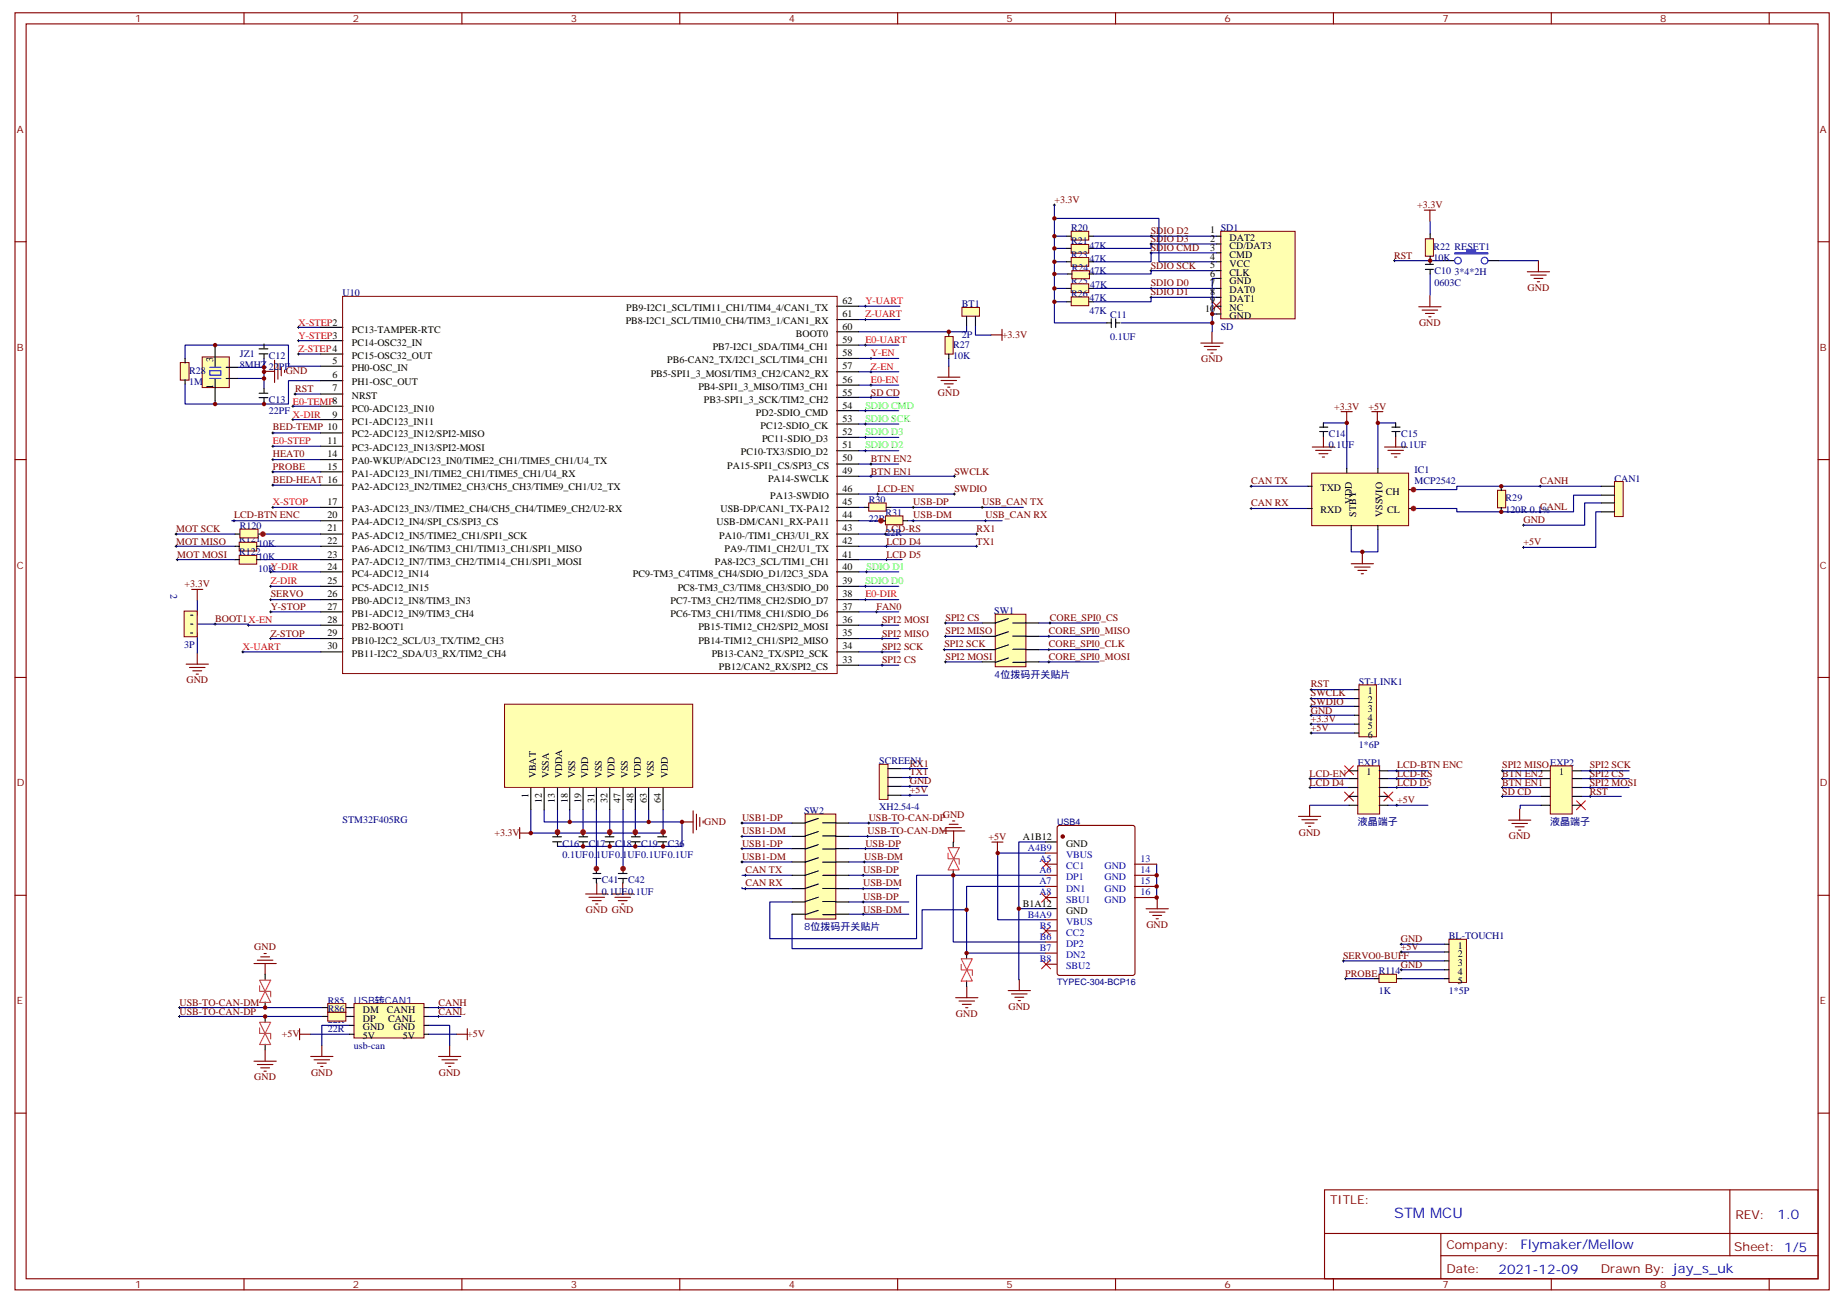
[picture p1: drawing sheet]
<svg xmlns="http://www.w3.org/2000/svg" width="585mm" height="413mm" viewBox="0 0 585 413" stroke-linecap="round" stroke-linejoin="round" font-family="sans-serif">
<g fill="none" stroke="#800000" stroke-width=".35">
<path d="M452 66.7h3.5M453.8 66.7v3.5M450.2 97.4h7.1M451.3 98.4h4.9M452.4 99.5h2.8M453.8 93.8v3.6M484.7 86.3h7M485.8 87.3h4.9M486.8 88.4h2.8M487.9 89.4h.7M488.2 82.7v3.6M83.6 117.9h3.5"/>
<path d="M87.1 114.3v7.1M88.2 115.4v4.9M89.3 116.5v2.8M90.3 117.5v.7M297.6 119.7h7M301.1 116.2v3.5M314.5 106.3h3.5M318 104.5v3.6M381.1 108.9h7M382.1 110h5M383.2 111h2.8M384.3 112.1h.7"/>
<path d="M384.6 105.4v3.5M453.4 100.5h.7M298.6 120.8h5M299.7 121.8h2.8M300.7 122.9h.7M420 138.4v3.5M425.6 130.7h3.5M427.4 130.7v3.5M435.3 130.7h3.6M437.1 130.7v3.5M442.9 138.4v3.5M416.5 141.9h7"/>
<path d="M417.5 142.9h5M418.6 144h2.8M419.6 145.1h.7M439.4 141.9h7M440.4 142.9h5M441.5 144h2.8M442.6 145.1h.7M428.8 178.9h7.1M429.9 180h4.9M432.3 175.4v3.5M60.8 187.1h3.6M62.6 187.1v3.5"/>
<path d="M430.9 181h2.8M432 182.1h.7M59.1 210.8h7M60.1 211.9h5M61.2 212.9h2.8M62.2 214h.7M62.6 207.3v3.5M220 257.4v7M221 258.4v4.9M222.1 259.5v2.8M412.1 259.1h7M415.6 255.6v3.5"/>
<path d="M482.3 256.8v3.5M164.9 264.4h3.5M164.9 262.6v3.6M216.4 260.9h3.6M223.1 260.5v.7M299.1 263.7h7.1M300.2 262.7h4.9M301.2 261.6h2.8M302.3 260.6h.7M302.6 263.7v3.6M314.8 267.3h3.5M316.5 267.3v3.5"/>
<path d="M413.1 260.2h5M414.2 261.2h2.8M415.2 262.3h.7M478.7 260.3h7.1M479.8 261.4h4.9M480.9 262.4h2.8M481.9 263.5h.7M185.9 283.7h7M186.9 284.8h4.9M188 285.9h2.8M189 286.9h.7M189.4 280.2v3.5"/>
<path d="M194.1 283.7h7M195.1 284.8h5M196.2 285.9h2.8M197.3 286.9h.7M197.6 280.2v3.5M363.7 288.4h7.1M364.8 289.5h4.9M365.8 290.6h2.8M366.9 291.6h.7M367.2 284.9v3.5M80.6 305.8h7.1M81.7 304.8h4.9"/>
<path d="M82.7 303.7h2.8M83.8 302.6h.7M84.1 305.8v3.5M303.3 316.7h7M304.3 317.7h5M305.4 318.8h2.8M306.5 319.8h.7M306.8 313.1v3.6M319.9 314.4h7.1M321 315.5h4.9M322.1 316.5h2.8M323.1 317.6h.7"/>
<path d="M323.5 310.9v3.5M80.6 336.8h7.1M81.7 337.9h4.9M82.7 338.9h2.8M83.8 340h.7M84.1 333.3v3.5M95.1 328.3h3.5M95.1 326.5v3.5M98.6 335.3h7.1M99.7 336.4h4.9M100.7 337.4h2.8M101.8 338.5h.7"/>
<path d="M102.1 331.8v3.5M139.2 335.3h7M140.2 336.4h5M141.3 337.4h2.8M142.3 338.5h.8M142.7 331.8v3.5M144.8 328.3h3.5M148.3 326.5v3.5"/>
</g>
<g fill="none" stroke="#000" stroke-width=".32">
<path d="M334.3 65.1h.7M334.6 64.7v.7M364.9 75h.8M364.9 77.4h.8M365.3 74.6v.7M365.3 77.1v.7M365.3 79.9v.7M274.3 97.2h.7M274.6 96.8v.7M364.9 80.3h.8M364.9 85.9h.8M364.9 91.5h.8"/>
<path d="M364.9 94.4h.8M365.3 85.5v.8M365.3 91.2v.7M365.3 94v.7M442.2 82.7h.7M442.6 82.4v.7M94.4 103.9h.7M94.4 108.1h.7M94.4 112.4h.7M94.7 103.5v.7M94.7 107.8v.7M94.7 112v.7"/>
<path d="M274.3 101.4h.7M274.3 109.5h.7M274.6 101.1v.7M274.6 109.2v.7M276 113.8h.8M276 118h.8M276.4 113.4v.7M276.4 117.7v.7M86.3 137.4h.7M86.6 137.1v.7M92.6 128.9h.7M92.6 133.2h.7"/>
<path d="M93 128.6v.7M93 132.8v.7M93.3 125.1h.7M93.7 124.7v.7M274.3 134.6h.7M274.3 130.4h.7M274.3 138.8h.7M274.6 130v.7M274.6 134.2v.7M274.6 138.5v.7M276 122.2h.8M276 126.1h.8"/>
<path d="M276.4 121.9v.7M276.4 125.8v.7M86.3 145.9h.7M86.3 154h.7M86.3 141.6h.7M86.3 149.8h.7M86.6 141.3v.7M86.6 145.5v.7M86.6 149.4v.7M86.6 153.6v.7M274.3 143.1h.7M274.6 142.7v.7"/>
<path d="M276 151.2h.8M276 147.3h.8M276.4 146.9v.7M276.4 150.8v.7M278.2 156.8h.7M278.5 156.5v.7M302.5 151.2h.7M302.5 156.8h.7M302.9 150.8v.7M302.9 156.5v.7M396.7 154.3h.7M397.1 154v.7"/>
<path d="M488.4 154.3h.7M488.8 154v.7M55.6 169.5h.7M55.6 173.4h.7M55.9 169.2v.7M55.9 173v.7M55.9 177.6h.7M56.3 177.3v.7M73.9 165.3h.7M74.3 164.9v.7M86.3 161h.7M86.6 160.7v.7"/>
<path d="M280.6 169.5h.7M281 173.4h.7M281 177.6h.7M281 169.2v.7M281.3 173v.7M281.3 177.3v.7M289.5 161h.7M289.5 165.3h.7M289.8 160.7v.7M289.8 164.9v.7M309.6 169.5h.7M309.6 173.4h.7"/>
<path d="M309.9 169.2v.7M309.9 173v.7M311.3 161h.7M311.7 160.7v.7M312.4 165.3h.7M312.7 164.9v.7M396.7 161.4h.7M397.1 161v.7M483.1 173.7h.7M483.1 166.7h.7M483.5 166.3v.7M483.5 173.4v.7"/>
<path d="M488.4 162.5h.7M488.8 162.1v.7M67.9 198.1h.7M68.3 197.7v.7M78.5 198.4h.7M78.8 198.1v.7M85.5 186.1h.8M85.5 190.3h.8M85.5 181.5h.8M85.5 194.2h.8M85.9 181.2v.7M85.9 185.7v.7"/>
<path d="M85.9 190v.7M85.9 193.9v.7M274.3 186.1h.7M274.3 190.3h.7M274.6 185.7v.7M274.6 190v.7M274.6 181.5h.7M275 181.2v.7M277.8 194.2h.7M278.2 193.9v.7M279.6 198.4h.7M279.9 198.1v.7"/>
<path d="M299.7 197.7h.7M300 197.4v.7M332.8 197.7h.8M333.2 197.4v.7M76.7 206.9h.7M77.1 206.6v.7M85.5 202.7h.8M85.9 202.3v.7M279.6 202.7h.7M279.6 206.9h.7M279.6 211.1h.7M279.9 202.3v.7"/>
<path d="M279.9 206.6v.7M279.9 210.8v.7M299.3 206.2h.7M299.7 210.1h.7M299.7 202h.7M299.7 205.8v.8M300 201.6v.7M300 209.7v.7M332.5 210.1h.7M332.5 206.2h.7M332.5 202h.7M332.8 201.6v.7"/>
<path d="M332.8 205.8v.8M332.8 209.7v.7M415.7 218.9h.8M416.1 218.5v.8M415.7 221.7h.8M415.7 224.2h.8M415.7 227h.8M415.7 229.8h.8M415.7 232.7h.8M416.1 221.4v.7M416.1 223.8v.7M416.1 226.7v.7"/>
<path d="M416.1 229.5v.7M416.1 232.3v.7M288.4 243.9h.7M288.4 246.8h.7M288.4 249.6h.7M288.4 252.4h.7M288.7 243.6v.7M288.7 246.4v.7M288.7 249.2v.7M288.7 252.1v.7M415.4 247.1h.7M415.4 249.9h.7"/>
<path d="M415.7 246.8v.7M415.7 249.6v.7M442.9 244.7h.7M442.9 247.1h.7M442.9 249.9h.7M442.9 255.6h.7M443.3 244.3v.7M443.3 246.8v.7M443.3 249.6v.7M443.3 255.2v.7M476.4 244.7h.7M476.4 247.1h.7"/>
<path d="M476.4 249.9h.7M476.4 252.8h.7M476.8 244.3v.7M476.8 246.8v.7M476.8 249.6v.7M476.8 252.4v.7M504.3 244.7h.7M504.3 247.1h.7M504.3 249.9h.7M504.3 252.8h.7M504.6 244.3v.7M504.6 246.8v.7"/>
<path d="M504.6 249.6v.7M504.6 252.4v.7M235.1 273.6h.7M235.1 261.2h.7M235.1 269.3h.7M235.1 265.5h.7M235.5 260.9v.7M235.5 265.1v.7M235.5 269v.7M235.5 273.2v.7M236.2 277.8h.7M236.5 277.5v.7"/>
<path d="M273.6 277.8h.7M273.9 277.5v.7M273.9 273.6h.7M274.3 273.2v.7M274.3 269.3h.7M274.6 269v.7M275 265.5h.7M275.3 261.2h.7M275.3 265.1v.7M275.7 260.9v.7M236.2 282h.7M236.5 281.7v.7"/>
<path d="M273.6 282h.7M273.6 286.3h.7M273.6 290.2h.7M273.9 281.7v.7M273.9 285.9v.7M273.9 289.8v.7M444.3 299.7h.7M444.7 299.3v.7M56.6 319.8h.7M57 319.4v.7M138.8 319.8h.7M139.2 319.4v.7"/>
<path d="M426 305h.7M426.3 304.6v.7M426.7 310.6h.7M427 310.3v.7M444.3 302.2h.7M444.3 307.8h.7M444.7 301.8v.7M444.7 307.4v.8M56.6 322.6h.7M57 322.3v.7M138.8 322.6h.7M139.2 322.3v.7"/>
</g>
<g fill="none" stroke="#f00" stroke-width=".35">
<path d="M384.6 95.6l2.8 2.8M387.4 95.6l-2.8 2.8M426.7 243.1l2.8 2.8M426.7 251.4l2.8 2.8M429.5 243.1l-2.8 2.8M429.5 251.4l-2.8 2.8M439.2 251.4l2.8 2.8M442 251.4l-2.8 2.8M500.3 254.2l2.8 2.8M503.1 254.2l-2.8 2.8M330.5 272.9l2.9 2.8M333.4 272.9l-2.9 2.8"/>
<path d="M330.5 283.5l2.9 2.8M330.5 294.1l2.9 2.8M333.4 283.5l-2.9 2.8M333.4 294.1l-2.9 2.8M330.5 304.7l2.9 2.8M333.4 304.7l-2.9 2.8"/>
</g>
<g fill="none" stroke="#000080" stroke-width=".35">
<path d="M334.6 65.1v30.7h3.9M334.6 69.3h33.2v13.8h18.3M334.6 75h3.9M334.6 78.8h3.9M347 75h39.1M386.1 77.4h-20.8v1.4h-18.3M453.8 70.4v3.9M272.5 97.2h13.1M334.6 95.8v6.7h16.6M334.6 83.1h3.9M334.6 91.5h3.9M334.6 87h4.2"/>
<path d="M347 91.5h39.1M386.1 88.4h-1.4v11.3M386.1 99.7h-1.4v5.6M386.1 80.3h-20.8v2.8h-18.3M386.1 94.4h-20.8v1.4h-18.3M386.1 85.9h-20.8v1.1h-18.3M442.6 82.7h15.5M453.8 87v6.7M475.7 82.7h12.4M58.7 113.8v-4.3h32.8v6.7h10.3M83.8 116.6v3.5M83.8 113.8v2.8h-8.5"/>
<path d="M94.7 103.9h7.1M94.7 108.1h7.1M94.7 112.4h7.1M272.5 101.4h13.1M272.5 109.5h12.7M272.5 113.8h12.7M272.5 118h12.7M301.1 113.8v2.4M306.7 103.2v2.1h-34.2M309.6 103.2v3.2h4.9M355.8 102.5h28.9M58.7 121.9v6.3h9.6"/>
<path d="M68.3 127.2v1M68.3 128.2h15.5M75.3 120.1h8.5v3.2M86.6 137.4h15.2M93 128.9h8.8M93 133.2h8.8M93.7 125.1h8.1M101.8 120.8h-10.3v7.4h-7.7v-.7M272.5 138.8h12.7M272.5 134.6h12.7M272.5 130.4h12.7M272.5 122.2h12.7"/>
<path d="M272.5 126.1h12.7M420 134.2h7.4v14.5M442.9 134.2h-5.6v14.5M86.6 141.6h15.2M86.6 145.9h15.2M86.6 149.8h15.2M86.6 154h15.2M272.5 143.1h12.7M272.5 147.3h12.7M272.5 151.2h30.4M272.5 156.8h30.4M397.1 154.3h17.9"/>
<path d="M508.2 157.2h-8.8v5.3h-37.1v-1.1h-14.1M508.2 159.6h-5.3v7.1h-19.4M508.2 154.3h-45.9v1.1h-14.1M55.9 169.5h18.7M55.9 173.4h18.7M56.3 177.6h18.3M73.6 165.3h28.2M82.7 177.6h19.1M82.7 173.4h19.1M83.1 169.5h18.7M86.6 161h15.2M272.5 161h1.8"/>
<path d="M272.5 165.3h7.4M272.5 169.5h37.4M272.5 177.6h13.8M272.5 173.4h37.4M282.8 161h41.9M288 165.3h30M397.1 161.4h17.9M428.8 168.1v7.1h8.5v-7.1M432.3 175.2v.3M508.2 162.5h-1.8v11.2h-22.9M61.2 198.1h17.6v.3h23M62.6 190.7v4.6h-1.4"/>
<path d="M85.9 181.5h15.9M85.9 186.1h15.9M85.9 190.3h15.9M85.9 194.2h15.9M272.5 181.5h12.7M272.5 186.1h12.7M272.5 190.3h12.7M272.5 194.2h12.7M272.5 198.4h12.7M300 197.7h11.7M329.7 197.7h19M61.2 200.9h1.4v6.4"/>
<path d="M77.1 206.9h24.7M85.9 202.7h15.9M272.5 202.7h12.7M272.5 206.9h13.1M272.5 211.1h12.7M299.7 206.2h12M300 202h11.7M300 210.1h11.7M329.7 202h19M329.7 206.2h19M329.7 210.1h19M416.1 218.9h13.8"/>
<path d="M416.1 221.7h13.8M416.1 224.2h13.8M416.1 227h13.8M416.1 229.8h13.8M416.1 232.7h13.8M168.5 257v7.4h8.4M172.7 257v3.9h8.1M176.9 257v7.4h8.1v-7.4M180.8 257v3.9h25v-3.9M189.3 257v19M193.5 257v7.4h-8.5M197.7 257v19"/>
<path d="M201.6 257v7.4h-8.1M210.4 257v7.4h-8.8M285.9 243.9h8.5M285.9 246.8h8.5M285.9 249.6h8.5M285.9 252.4h8.5M415.7 249.9h12.4M415.7 247.1h12.4M415.7 255.6h12.4M440.4 249.9h12.7M440.4 247.1h12.7M440.4 244.7h12.7"/>
<path d="M440.4 255.6h12.7M476.8 249.9h12.3M476.8 247.1h12.3M476.8 252.8h12.3M476.8 244.7h12.3M489.1 255.6h-6.7v1M501.8 249.9h15.2M501.8 247.1h15.2M501.8 252.8h12.7M501.8 244.7h15.2M205.8 260.9h10.6v7.7h-39.5M235.5 265.5h15.9"/>
<path d="M235.5 261.2h15.9M235.5 273.6h15.9M235.5 269.3h15.9M235.5 277.8h15.9M269.3 265.5h15.9M269.3 261.2h15.9M269.3 273.6h15.9M269.3 269.3h15.9M269.3 277.8h15.9M302.5 277.8h-11.6v20.1h-46.6v-11.6h7.1M331.8 270.8h-15.2v21.1h15.2M331.8 267.2h-8.5v21.2h8.5"/>
<path d="M331.8 277.8h-29.3v21.2h29.3M367.1 274.3v10.6M235.5 281.7v.3h15.9M269.3 286.3h19.1M269.3 290.2h19.1M269.3 282h15.9M306.7 288.7h-14.1v12.4h-41.2v-10.9M323.3 288.4v22.6M331.8 281.3h-25.1v21.2h25.1M444.7 299.7h13.7M57 319.8h45.5M136 319.8h10.2"/>
<path d="M427 310.6h9.2M444.7 302.2h13.7M444.7 307.8h13.7M444.7 310.6h13.7M458.4 305h-32.1v.3M57 322.6h45.5M98.6 328.3h12.3M110.9 325.4h-8.8v6.4M136 325.4h6.7v6.4M136 328.3h8.8M136 322.6h10.2"/>
</g>
<g fill="none" stroke="#000" stroke-width=".35">
<path d="M265.5 97.2h7M101.8 103.9h7M101.8 108.1h7M101.8 112.4h7M101.8 116.2h7M265.5 118h7M265.5 113.8h7M265.5 109.5h7M265.5 101.4h7M265.5 105.3h7M101.8 120.8h7M101.8 125.1h7"/>
<path d="M101.8 128.9h7M101.8 133.2h7M101.8 137.4h7M265.5 126.1h7M265.5 122.2h7M265.5 138.8h7M265.5 134.6h7M265.5 130.4h7M101.8 145.9h7M101.8 149.8h7M101.8 154h7M101.8 141.6h7"/>
<path d="M265.5 156.8h7M265.5 151.2h7M265.5 147.3h7M265.5 143.1h7M101.8 161h7M101.8 165.3h7M101.8 169.5h7M101.8 173.4h7M101.8 177.6h7M265.5 161h7M265.5 165.3h7M265.5 169.5h7"/>
<path d="M265.5 173.4h7M265.5 177.6h7M101.8 190.3h7M101.8 194.2h7M101.8 198.4h7M101.8 181.5h7M101.8 186.1h7M265.5 190.3h7M265.5 194.2h7M265.5 198.4h7M265.5 181.5h7M265.5 186.1h7"/>
<path d="M101.8 202.7h7M101.8 206.9h7M265.5 202.7h7M265.5 206.9h7M265.5 211.1h7"/>
</g>
<path d="M160.1 223.5h59.7v26.4h-59.7z" fill="#ffffb0" stroke="#800000" stroke-width=".32"/>
<path d="M168.5 250.1v6.9M172.7 250.1v6.9M176.9 250.1v6.9M180.8 250.1v6.9M185 250.1v6.9M189.3 250.1v6.9M193.5 250.1v6.9M197.7 250.1v6.9M201.6 250.1v6.9M205.8 250.1v6.9M210.4 250.1v6.9" fill="none" stroke="#000" stroke-width=".35"/>
<path d="M108.7 94.1h157v119.7h-157z" fill="none" stroke="#800000" stroke-width=".32"/>
<path d="M387.4 73.4h23.6v27.8h-23.6z" fill="#ffffb0" stroke="#800000" stroke-width=".32"/>
<path d="M386.1 75h1.4M386.1 77.4h1.4M386.1 80.3h1.4M386.1 83.1h1.4M386.1 85.9h1.4M386.1 88.4h1.4M386.1 91.5h1.4M386.1 94.4h1.4M386.1 97.2h1.4M386.1 99.7h1.4" fill="none" stroke="#000" stroke-width=".35"/>
<path d="M339.9 73.4h5.6v2.8h-5.6z" fill="#ffffb0" stroke="#800000" stroke-width=".32"/>
<path d="M338.5 75h1.4M345.6 75h1.4" fill="none" stroke="#000" stroke-width=".35"/>
<path d="M339.9 77.6h5.6v2.8h-5.6z" fill="#ffffb0" stroke="#800000" stroke-width=".32"/>
<path d="M338.5 78.8h1.4M345.6 78.8h1.4" fill="none" stroke="#000" stroke-width=".35"/>
<path d="M339.9 81.8h5.6v2.7h-5.6z" fill="#ffffb0" stroke="#800000" stroke-width=".32"/>
<path d="M338.5 83.1h1.4M345.6 83.1h1.4" fill="none" stroke="#000" stroke-width=".35"/>
<path d="M339.9 90.1h5.6v2.8h-5.6z" fill="#ffffb0" stroke="#800000" stroke-width=".32"/>
<path d="M338.5 91.5h1.4M345.6 91.5h1.4" fill="none" stroke="#000" stroke-width=".35"/>
<path d="M339.9 94.3h5.6v2.7h-5.6z" fill="#ffffb0" stroke="#800000" stroke-width=".32"/>
<path d="M338.5 95.8h1.4M345.6 95.8h1.4M351.2 102.5h1.4M352.7 101.2v2.8M354 102.5h1.4M354.1 101.2v2.8" fill="none" stroke="#000" stroke-width=".35"/>
<path d="M340.2 85.9h5.5v2.6h-5.5z" fill="#ffffb0" stroke="#800000" stroke-width=".32"/>
<path d="M338.8 87h1.4M345.6 87h1.4M458.1 82.7h3.5M472.2 82.7h3.5" fill="none" stroke="#000" stroke-width=".35"/>
<path d="M461.6 80.3h3.9v-1.1h2.8v1.1h3.9v.3h-10.6z" fill="#00f" stroke="#00f" stroke-width=".32"/>
<g fill="none" stroke="#00f" stroke-width=".35">
<circle cx="462.7" cy="82.7" r="1.06"/>
<circle cx="471.1" cy="82.7" r="1.06"/>
</g>
<path d="M452.3 75.8h2.6v5.5h-2.6z" fill="#ffffb0" stroke="#800000" stroke-width=".32"/>
<path d="M453.8 74.3v1.3M452.3 85.5h2.6M452.3 83.9h2.6M453.8 81.3v2.5M453.8 85.6v1.4" fill="none" stroke="#000" stroke-width=".35"/>
<path d="M64.2 113.3h8.6v9.7h-8.6z" fill="#ffffb0" stroke="#800000" stroke-width=".32"/>
<path d="M68.3 109.5v7.1M71.8 116.6h3.5M68.3 120.1v7.1M71.8 120.1h3.5" fill="none" stroke="#000" stroke-width=".35"/>
<path d="M66.6 117.7h3.5v1.4h-3.5zM66.6 116.6h3.5M66.6 120.1h3.5" fill="none" stroke="#00f" stroke-width=".35"/>
<path d="M57.2 115.1h2.8v5.5h-2.8z" fill="#ffffb0" stroke="#800000" stroke-width=".32"/>
<path d="M58.7 113.8v1.4M58.7 120.5v1.4" fill="none" stroke="#000" stroke-width=".35"/>
<path d="M416.3 150.2h30.7v16.6h-30.7z" fill="#ffffb0" stroke="#800000" stroke-width=".32"/>
<path d="M415 154.3h1.4M427.4 148.7v1.4M437.3 148.7v1.4M447.2 155.4h1.4M415 161.4h1.4M428.8 166.7v1.4M437.3 166.7v1.4M447.2 161.4h1.4" fill="none" stroke="#000" stroke-width=".35"/>
<path d="M475.2 155.6h2.6v5.6h-2.6z" fill="#ffffb0" stroke="#800000" stroke-width=".32"/>
<path d="M476.4 154.3v1.4M476.4 161.1v1.4" fill="none" stroke="#000" stroke-width=".35"/>
<path d="M512.3 152.8h2.8v11.2h-2.8z" fill="#ffffb0" stroke="#800000" stroke-width=".32"/>
<path d="M508.2 154.3h4.1M508.2 157.2h4.1M508.2 159.6h4.1M508.2 162.5h4.1" fill="none" stroke="#000" stroke-width=".35"/>
<path d="M492 243.1h6.9v15.3h-6.9z" fill="#ffffb0" stroke="#800000" stroke-width=".32"/>
<path d="M489.1 244.7h2.8M489.1 247.1h2.8M489.1 249.9h2.8M489.1 252.8h2.8M489.1 255.6h2.8M499 244.7h2.8M499 247.1h2.8M499 249.9h2.8M499 252.8h2.8M499 255.6h2.8" fill="none" stroke="#000" stroke-width=".35"/>
<path d="M430.9 243.1h6.9v15.3h-6.9z" fill="#ffffb0" stroke="#800000" stroke-width=".32"/>
<path d="M428.1 244.7h2.8M428.1 247.1h2.8M428.1 249.9h2.8M428.1 252.8h2.8M428.1 255.6h2.8M437.7 244.7h2.7M437.7 247.1h2.7M437.7 249.9h2.7M437.7 252.8h2.7M437.7 255.6h2.7" fill="none" stroke="#000" stroke-width=".35"/>
<path d="M431.2 217.4h5.6v16.4h-5.6z" fill="#ffffb0" stroke="#800000" stroke-width=".32"/>
<path d="M429.9 218.9h1.3M429.9 221.7h1.3M429.9 224.2h1.3M429.9 227h1.3M429.9 229.8h1.3M429.9 232.7h1.3" fill="none" stroke="#000" stroke-width=".35"/>
<path d="M305.3 97.6h5.5v2.8h-5.5z" fill="#ffffb0" stroke="#800000" stroke-width=".32"/>
<path d="M306.7 100.4v2.8M309.6 100.4v2.8" fill="none" stroke="#000" stroke-width=".35"/>
<path d="M299.9 106.8h2.6v5.6h-2.6z" fill="#ffffb0" stroke="#800000" stroke-width=".32"/>
<path d="M301.1 105.3v1.4M301.1 112.4v1.4" fill="none" stroke="#000" stroke-width=".35"/>
<path d="M58.4 194h4.2v8.1h-4.2z" fill="#ffffb0" stroke="#800000" stroke-width=".32"/>
<g fill="none" stroke="#000" stroke-width=".35">
<path d="M82.2 112.3h2.8M82.2 110.7h2.8M83.8 109.2v1.4M83.8 112.4v1.4M82.2 126.2h2.8M82.2 124.8h2.8M83.8 123.3v1.4M83.8 126.1v1.4M418.8 137h2.6M418.8 135.6h2.6M420 134.2v1.4M420 137.1v1.4"/>
<path d="M441.7 137h2.6M441.7 135.6h2.6M442.9 134.2v1.4M442.9 137.1v1.4M60.5 198.1h.7M60.5 195.3h.7M60.5 200.9h.7M175.4 267.2h2.8M175.4 265.6h2.8M176.9 264.1v1.3M176.9 267.3v1.3M183.7 267.2h2.8"/>
<path d="M183.7 265.6h2.8M185 264.1v1.3M185 267.3v1.3M192.1 267.2h2.7M192.1 265.6h2.7M193.5 264.1v1.3M193.5 267.3v1.3M200.4 267.2h2.8M200.4 265.6h2.8M201.6 264.1v1.3M201.6 267.3v1.3"/>
</g>
<path d="M279 242.6h2.8v11.1h-2.8z" fill="#ffffb0" stroke="#800000" stroke-width=".32"/>
<path d="M281.8 252.4h4.1M281.8 249.6h4.1M281.8 246.8h4.1M281.8 243.9h4.1M331.8 267.2h3.5M331.8 288.4h3.5" fill="none" stroke="#000" stroke-width=".35"/>
<g fill="none" stroke="#870000" stroke-width=".35">
<path d="M331.8 277.8h3.5M331.8 274.3h3.5M331.8 270.8h3.5M335.7 262.2l.5-.2h23.3l.6 .4 .1 46.5-.5 .6-23.5 .1-.7-.5v-46.4zM360 277.8h7.1M360 274.3h7.1M331.8 284.9h3.5M331.8 281.3h3.5M331.8 299h3.5M331.8 295.5h3.5M331.8 291.9h3.5M360 284.9h7.1"/>
<path d="M360 281.3h7.1M331.8 306h3.5M331.8 302.5h3.5"/>
</g>
<circle cx="337.2" cy="265.5" r=".53" fill="#870000" stroke="#870000" stroke-width=".35"/>
<path d="M315.8 195h9.8v16.6h-9.8z" fill="#ffffb0" stroke="#800000" stroke-width=".32"/>
<g fill="none" stroke="#000" stroke-width=".35">
<path d="M320 196.3l-4.2 1.4h-4.1M321.4 197.7h8.3M311.7 210.1h4.1M311.7 206.2h4.1M311.7 202h4.1M320 208.8l-4.2 1.4M320 204.7l-4.2 1.4M320 200.5l-4.2 1.4M321.4 210.2h4.2M321.4 206.1h4.2M321.4 201.9h4.2M325.5 210.1h4.2"/>
<path d="M325.5 206.2h4.2M325.5 202h4.2"/>
</g>
<path d="M459.8 298.1h5.6v13.7h-5.6z" fill="#ffffb0" stroke="#800000" stroke-width=".32"/>
<path d="M458.4 299.7h1.4M458.4 302.2h1.4M458.4 305h1.4M458.4 307.8h1.4M458.4 310.6h1.4" fill="none" stroke="#000" stroke-width=".35"/>
<path d="M437.6 309.2h5.6v2.6h-5.6z" fill="#ffffb0" stroke="#800000" stroke-width=".32"/>
<path d="M436.2 310.6h1.4M443.3 310.6h1.4" fill="none" stroke="#000" stroke-width=".35"/>
<path d="M255.5 258.4h9.7v33.3h-9.7z" fill="#ffffb0" stroke="#800000" stroke-width=".32"/>
<g fill="none" stroke="#000" stroke-width=".35">
<path d="M259.7 259.8l-4.2 1.3M208.7 267.2h2.9M208.7 265.6h2.9M210.4 264.1v1.3M210.4 267.3v1.3M251.4 273.6h4.1M251.4 269.3h4.1M251.4 265.5h4.1M251.4 261.2h4.1M259.7 276.4l-4.2 1.4h-4.1M259.7 272.3l-4.2 1.3M259.7 268.1l-4.2 1.4"/>
<path d="M259.7 263.9l-4.2 1.4M261.1 277.8h8.2M261.1 273.6h4.1M261.1 269.5h4.1M261.1 265.3h4.1M261.1 261.1h4.1M265.2 273.6h4.1M265.2 269.3h4.1M265.2 265.5h4.1M265.2 261.2h4.1M251.4 290.2h4.1M251.4 286.3h4.1"/>
<path d="M251.4 282h4.1M259.7 288.9l-4.2 1.4M259.7 284.8l-4.2 1.3M259.7 280.6l-4.2 1.4M261.1 290.3h4.1M261.1 286.1h4.1M261.1 282h4.1M265.2 290.2h4.1M265.2 286.3h4.1M265.2 282h4.1"/>
</g>
<path d="M75.9 172.1h5.6v2.8h-5.6z" fill="#ffffb0" stroke="#800000" stroke-width=".32"/>
<path d="M74.6 173.4h1.4M81.3 173.4h1.4" fill="none" stroke="#000" stroke-width=".35"/>
<path d="M75.9 176.3h5.6v2.8h-5.6z" fill="#ffffb0" stroke="#800000" stroke-width=".32"/>
<path d="M74.6 177.6h1.4M81.3 177.6h1.4" fill="none" stroke="#000" stroke-width=".35"/>
<path d="M76.1 167.9h5.8v2.8h-5.8z" fill="#ffffb0" stroke="#800000" stroke-width=".32"/>
<path d="M74.6 169.5h1.4M82 169.5h1.4M188.2 278.8h2.5M188.2 277.2h2.5M189.3 275.7v1.4M189.3 278.9v1.4M196.2 278.8h2.8M196.2 277.2h2.8M197.7 275.7v1.4M197.7 278.9v1.4" fill="none" stroke="#000" stroke-width=".35"/>
<path d="M275.7 159.7h5.5v2.5h-5.5z" fill="#ffffb0" stroke="#800000" stroke-width=".32"/>
<path d="M274.3 161h1.4M281.4 161h1.4" fill="none" stroke="#000" stroke-width=".35"/>
<path d="M281 163.8h5.5v2.7h-5.5z" fill="#ffffb0" stroke="#800000" stroke-width=".32"/>
<path d="M279.6 165.3h1.4M286.7 165.3h1.3" fill="none" stroke="#000" stroke-width=".35"/>
<path d="M112.3 318.5h22.3v10.9h-22.3z" fill="#ffffb0" stroke="#800000" stroke-width=".32"/>
<path d="M110.9 319.8h1.4M134.6 319.8h1.4M110.9 322.6h1.4M110.9 325.4h1.4M110.9 328.3h1.4M134.6 322.6h1.4M134.6 325.4h1.4M134.6 328.3h1.4" fill="none" stroke="#000" stroke-width=".35"/>
<path d="M104 318.5h5.8v2.8h-5.8z" fill="#ffffb0" stroke="#800000" stroke-width=".32"/>
<path d="M102.5 319.8h1.4M109.9 319.8h1.4" fill="none" stroke="#000" stroke-width=".35"/>
<path d="M104 321.3h5.8v2.8h-5.8z" fill="#ffffb0" stroke="#800000" stroke-width=".32"/>
<path d="M302.5 267.2v1.8M302.5 276v1.8M84.1 309.2v1.8M84.1 318v1.8M306.7 302.5v1.8M306.7 311.3v1.8M84.1 322.6v1.8M84.1 331.4v1.8M102.5 322.6h1.4M109.9 322.6h1.4" fill="none" stroke="#000" stroke-width=".35"/>
<path d="M300.9 269h3.5l-1.8 3.6 1.8 3.5h-3.5l1.7-3.5zM300.9 270.8v1.8h3.5v1.7M82.4 311.1h3.5l-1.8 3.5 1.8 3.6h-3.5l1.7-3.6zM82.4 312.9v1.7h3.5v1.8M305 304.3h3.6l-1.8 3.5 1.8 3.6h-3.6l1.8-3.6zM305 306.1v1.7h3.6v1.8M82.4 324.5h3.5l-1.8 3.5 1.8 3.5h-3.5l1.7-3.5zM82.4 326.2v1.8h3.5v1.8" fill="none" stroke="#d92466" stroke-width=".35"/>
<g fill="none" stroke="#870000" stroke-width=".35">
<path d="M4.8 4.1h575.7v405.3h-575.7zM8.3 7.6h568.7v398.3h-568.7zM77.4 4.1v3.5M146.6 4.1v3.5M215.7 4.1v3.5M284.9 4.1v3.5M354 4.1v3.5M423.2 4.1v3.5M492.3 4.1v3.5M561.4 4.1v3.5M4.8 76.7h3.5M577 76.7h3.5"/>
<path d="M4.8 145.9h3.5M577 145.9h3.5M4.8 215h3.5M577 215h3.5M4.8 284.2h3.5M577 284.2h3.5M4.8 353.3h3.5M577 353.3h3.5M420.3 377.6h156.7v28.3h-156.7zM549 377.7v20.9M420.4 391.5h156.4M457.2 398.6h119.6"/>
<path d="M457.2 391.5v14.1M77.4 405.9v3.5M146.6 405.9v3.5M215.7 405.9v3.5M284.9 405.9v3.5M354 405.9v3.5M423.2 405.9v3.5M492.3 405.9v3.5M561.4 405.9v3.5"/>
</g>
<g fill="#800000">
<circle cx="68.3" cy="128.2" r=".71"/>
<circle cx="68.3" cy="109.5" r=".71"/>
<circle cx="83.8" cy="128.2" r=".71"/>
<circle cx="83.8" cy="120.1" r=".71"/>
<circle cx="83.8" cy="118" r=".71"/>
<circle cx="83.8" cy="116.6" r=".71"/>
<circle cx="84.1" cy="322.6" r=".71"/>
<circle cx="84.1" cy="319.8" r=".71"/>
<circle cx="168.5" cy="264.4" r=".71"/>
<circle cx="176.9" cy="264.4" r=".71"/>
<circle cx="180.8" cy="260.9" r=".71"/>
<circle cx="185" cy="268.6" r=".71"/>
<circle cx="185" cy="264.4" r=".71"/>
<circle cx="193.5" cy="268.6" r=".71"/>
<circle cx="193.5" cy="264.4" r=".71"/>
<circle cx="201.6" cy="268.6" r=".71"/>
<circle cx="201.6" cy="264.4" r=".71"/>
<circle cx="205.8" cy="260.9" r=".71"/>
<circle cx="210.4" cy="268.6" r=".71"/>
<circle cx="216.4" cy="260.9" r=".71"/>
<circle cx="301.1" cy="105.3" r=".71"/>
<circle cx="302.5" cy="277.8" r=".71"/>
<circle cx="306.7" cy="302.5" r=".71"/>
<circle cx="306.7" cy="288.7" r=".71"/>
<circle cx="316.6" cy="270.8" r=".71"/>
<circle cx="323.3" cy="288.4" r=".71"/>
<circle cx="334.6" cy="95.8" r=".71"/>
<circle cx="334.6" cy="91.5" r=".71"/>
<circle cx="334.6" cy="87" r=".71"/>
<circle cx="334.6" cy="83.1" r=".71"/>
<circle cx="334.6" cy="78.8" r=".71"/>
<circle cx="334.6" cy="75" r=".71"/>
<circle cx="334.6" cy="69.3" r=".71"/>
<circle cx="367.1" cy="284.9" r=".71"/>
<circle cx="367.1" cy="281.3" r=".71"/>
<circle cx="367.1" cy="277.8" r=".71"/>
<circle cx="384.7" cy="102.5" r=".71"/>
<circle cx="384.7" cy="99.7" r=".71"/>
<circle cx="427.4" cy="134.2" r=".71"/>
<circle cx="432.3" cy="175.2" r=".71"/>
<circle cx="437.3" cy="134.2" r=".71"/>
<circle cx="453.8" cy="82.7" r=".71"/>
<circle cx="476.4" cy="162.5" r=".71"/>
<circle cx="476.4" cy="154.3" r=".71"/>
</g>
<g fill="#c00">
<circle cx="279.6" cy="165.3" r=".88"/>
<circle cx="197.7" cy="275.7" r=".88"/>
<circle cx="189.3" cy="275.7" r=".88"/>
<circle cx="210.4" cy="264.1" r=".88"/>
<circle cx="201.6" cy="264.1" r=".88"/>
<circle cx="193.5" cy="264.1" r=".88"/>
<circle cx="185" cy="264.1" r=".88"/>
<circle cx="176.9" cy="264.1" r=".88"/>
<circle cx="448.6" cy="161.4" r=".88"/>
<circle cx="448.6" cy="155.4" r=".88"/>
<circle cx="83.4" cy="169.5" r=".88"/>
</g>
<text font-size="4.6" fill="#00f" x="442.4" y="386.7">STM MCU</text>
<g font-size="4.2" fill="#00f">
<text x="564.1" y="386.9">1.0</text>
<text x="482.5" y="396.5">Flymaker/Mellow</text>
<text x="475.6" y="404.3">2021-12-09</text>
</g>
<g font-size="3.9" fill="#800">
<text x="422.1" y="382.2">TITLE:</text>
<text x="550.7" y="386.9">REV:</text>
<text x="459" y="396.4">Company:</text>
<text x="550.4" y="397.1">Sheet: 1/5</text>
<text x="459" y="404.1">Date:</text>
<text x="508" y="404.2">Drawn By: jay_s_uk</text>
</g>
<g font-size="3.2" fill="#800">
<text x="42.9" y="7.1">1</text>
<text x="112" y="7.1">2</text>
<text x="181.2" y="7.1">3</text>
<text x="250.3" y="7.1">4</text>
<text x="319.4" y="7.1">5</text>
<text x="388.6" y="7.1">6</text>
<text x="457.7" y="7.1">7</text>
<text x="526.9" y="7.1">8</text>
<text x="5.3" y="42.2">A</text>
<text x="577.5" y="42.2">A</text>
<text x="5.3" y="111.3">B</text>
<text x="577.5" y="111.3">B</text>
<text x="5.3" y="180.4">C</text>
<text x="577.5" y="180.4">C</text>
<text x="5.3" y="249.6">D</text>
<text x="577.5" y="249.6">D</text>
<text x="5.3" y="318.7">E</text>
<text x="577.5" y="318.7">E</text>
<text x="42.9" y="408.9">1</text>
<text x="112" y="408.9">2</text>
<text x="181.2" y="408.9">3</text>
<text x="250.3" y="408.9">4</text>
<text x="319.4" y="408.9">5</text>
<text x="388.6" y="408.9">6</text>
<text x="457.7" y="408.9">7</text>
<text x="526.9" y="408.9">8</text>
</g>
<g font-size="3.2" fill="#800000">
<text x="334.6" y="64.5">+3.3V</text>
<text x="449.8" y="66.1">+3.3V</text>
<text x="365.2" y="74.2">SDIO D2</text>
<text x="365.2" y="77">SDIO D3</text>
<text x="365.2" y="79.7">SDIO CMD</text>
<text x="442.4" y="82.1">RST</text>
<text x="365.2" y="85.3">SDIO SCK</text>
<text x="365.2" y="90.8">SDIO D0</text>
<text x="365.2" y="93.6">SDIO D1</text>
<text x="484.8" y="92.3">GND</text>
<text x="318" y="107.2">+3.3V</text>
<text x="450.3" y="103.4">GND</text>
<text x="90.7" y="118.8">GND</text>
<text x="381.2" y="115">GND</text>
<text x="93.7" y="124.3">RST</text>
<text x="276.4" y="125.6">SD CD</text>
<text x="297.7" y="125.8">GND</text>
<text x="423.4" y="130">+3.3V</text>
<text x="434.3" y="130">+5V</text>
<text x="86.6" y="136.6">BED-TEMP 10</text>
<text x="86.6" y="145.1">HEAT0</text>
<text x="276.4" y="146.5">BTN EN2</text>
<text x="86.6" y="153.4">BED-HEAT 16</text>
<text x="276.4" y="150.6">BTN EN1</text>
<text x="302.9" y="150.6">SWCLK</text>
<text x="397.1" y="153.7">CAN TX</text>
<text x="488.8" y="153.6">CANH</text>
<text x="278.5" y="156.2">LCD-EN</text>
<text x="289.8" y="160.4">USB-DP</text>
<text x="302.9" y="156.2">SWDIO</text>
<text x="311.7" y="160.4">USB_CAN TX</text>
<text x="397.1" y="160.7">CAN RX</text>
<text x="488.8" y="161.9">CANL</text>
<text x="74.3" y="164.5">LCD-BTN ENC</text>
<text x="289.8" y="164.5">USB-DM</text>
<text x="312.7" y="164.5">USB_CAN RX</text>
<text x="483.5" y="166.1">GND</text>
<text x="55.9" y="168.7">MOT SCK</text>
<text x="55.9" y="172.9">MOT MISO</text>
<text x="281" y="168.7">LCD-RS</text>
<text x="281.3" y="172.9">LCD D4</text>
<text x="309.9" y="168.7">RX1</text>
<text x="309.9" y="172.9">TX1</text>
<text x="483.5" y="173">+5V</text>
<text x="56.3" y="177">MOT MOSI</text>
<text x="281.3" y="177">LCD D5</text>
<text x="58.6" y="186.4">+3.3V</text>
<text x="85.9" y="189.5">SERVO</text>
<text x="68.3" y="197.5">BOOT1X-EN</text>
<text x="85.9" y="193.7">Y-STOP</text>
<text x="278.2" y="193.7">FAN0</text>
<text x="279.9" y="197.9">SPI2 MOSI</text>
<text x="300" y="197.1">SPI2 CS</text>
<text x="333.2" y="197.1">CORE_SPI0_CS</text>
<text x="85.9" y="202">Z-STOP</text>
<text x="279.9" y="202">SPI2 MISO</text>
<text x="300" y="201.3">SPI2 MISO</text>
<text x="332.8" y="201.3">CORE_SPI0_MISO</text>
<text x="279.9" y="206.2">SPI2 SCK</text>
<text x="299.7" y="205.4">SPI2 SCK</text>
<text x="300" y="209.6">SPI2 MOSI</text>
<text x="332.8" y="209.6">CORE_SPI0_MOSI</text>
<text x="332.8" y="205.4">CORE_SPI0_CLK</text>
<text x="279.9" y="210.4">SPI2 CS</text>
<text x="59.2" y="216.9">GND</text>
<text x="416" y="220.9">SWCLK</text>
<text x="416" y="218.1">RST</text>
<text x="416" y="223.7">SWDIO</text>
<text x="416" y="226.5">GND</text>
<text x="416" y="229.2">+3.3V</text>
<text x="416" y="232">+5V</text>
<text x="288.7" y="243.4">RX1</text>
<text x="443.4" y="243.8">LCD-BTN ENC</text>
<text x="476.7" y="243.8">SPI2 MISOEXP2</text>
<text x="504.5" y="243.8">SPI2 SCK</text>
<text x="288.7" y="246.1">TX1</text>
<text x="288.7" y="248.9">GND</text>
<text x="288.7" y="251.7">+5V</text>
<text x="415.6" y="246.6">LCD-EN</text>
<text x="415.6" y="249.4">LCD D4</text>
<text x="443.4" y="246.6">LCD-RS</text>
<text x="443.4" y="249.4">LCD D5</text>
<text x="476.7" y="246.6">BTN EN2</text>
<text x="476.7" y="249.4">BTN EN1</text>
<text x="504.5" y="246.6">SPI2 CS</text>
<text x="504.5" y="249.4">SPI2 MOSI</text>
<text x="443.4" y="255">+5V</text>
<text x="476.7" y="252.2">SD CD</text>
<text x="504.5" y="252.2">RST</text>
<text x="223.5" y="261.8">GND</text>
<text x="235.5" y="260.5">USB1-DP</text>
<text x="275.7" y="260.5">USB-TO-CAN-DP</text>
<text x="299.2" y="259.6">GND</text>
<text x="156.9" y="265.4">+3.3V</text>
<text x="235.5" y="268.8">USB1-DP</text>
<text x="235.5" y="264.7">USB1-DM</text>
<text x="274.6" y="268.8">USB-DP</text>
<text x="275.3" y="264.7">USB-TO-CAN-DM</text>
<text x="313.7" y="266.6">+5V</text>
<text x="412.2" y="265.2">GND</text>
<text x="478.8" y="266.4">GND</text>
<text x="235.5" y="273">USB1-DM</text>
<text x="274.3" y="273">USB-DM</text>
<text x="236.5" y="281.3">CAN RX</text>
<text x="236.5" y="277.2">CAN TX</text>
<text x="273.9" y="277.2">USB-DP</text>
<text x="273.9" y="281.3">USB-DM</text>
<text x="273.9" y="285.5">USB-DP</text>
<text x="185.9" y="289.8">GND GND</text>
<text x="273.9" y="289.7">USB-DM</text>
<text x="363.8" y="294.5">GND</text>
<text x="444.5" y="298.9">GND</text>
<text x="80.7" y="301.7">GND</text>
<text x="426.2" y="304.4">SERVO0-BUFF</text>
<text x="444.5" y="301.7">+5V</text>
<text x="426.9" y="310">PROBER114</text>
<text x="444.5" y="307.2">GND</text>
<text x="57" y="319.3">USB-TO-CAN-DM</text>
<text x="57" y="322.1">USB-TO-CAN-DP</text>
<text x="139.2" y="322.1">CANL</text>
<text x="139.2" y="319.3">CANH</text>
<text x="303.4" y="322.7">GND</text>
<text x="320" y="320.5">GND</text>
<text x="89.4" y="329.2">+5V</text>
<text x="148.3" y="329.2">+5V</text>
<text x="98.7" y="341.4">GND</text>
<text x="139.3" y="341.4">GND</text>
<text x="80.7" y="342.9">GND</text>
</g>
<g font-size="3.2" fill="#000080">
<text x="339.9" y="73.4">R20</text>
<text x="339.9" y="77.6">R21</text>
<text x="339.9" y="81.8">R23</text>
<text x="345.7" y="79">47K</text>
<text x="345.7" y="83.1">47K</text>
<text x="454.9" y="82.8">10K</text>
<text x="454.9" y="79.3">R22 RESET1</text>
<text x="340.2" y="85.9">R24</text>
<text x="345.7" y="87">47K</text>
<text x="455.2" y="87.1">C10</text>
<text x="461.6" y="87.3">3*4*2H</text>
<text x="108.7" y="94.1">U10</text>
<text x="339.9" y="90.1">R25</text>
<text x="339.9" y="94.3">R26</text>
<text x="345.7" y="95.6">47K</text>
<text x="345.9" y="91.5">47K</text>
<text x="455.2" y="90.6">0603C</text>
<text x="305.3" y="97.6">BT1</text>
<text x="345.7" y="99.8">47K</text>
<text x="352.3" y="100.8">C11</text>
<text x="305.3" y="107.4">2P</text>
<text x="352.3" y="107.9">0.1UF</text>
<text x="387.4" y="104.7">SD</text>
<text x="76.1" y="113.3">JZ1</text>
<text x="85.4" y="113.9">C12</text>
<text x="302.5" y="113.9">10K</text>
<text x="302.5" y="110.4">R27</text>
<text x="60" y="118.6">R28</text>
<text x="76.1" y="116.8">8MHZ 22PF</text>
<text x="60" y="122.1">1M</text>
<text x="85.4" y="131.5">22PF</text>
<text x="85.4" y="128">C13</text>
<text x="421.7" y="142.3">0.1UF</text>
<text x="421.7" y="138.8">C14</text>
<text x="444.7" y="142.3">0.1UF</text>
<text x="444.7" y="138.8">C15</text>
<text x="448.9" y="153.7">MCP2542</text>
<text x="448.9" y="150.2">IC1</text>
<text x="512.3" y="152.8">CAN1</text>
<text x="275.7" y="159.7">R30</text>
<text x="477.8" y="159.1">R29</text>
<text x="76.1" y="167.9">R120</text>
<text x="275.7" y="165.8">22R</text>
<text x="281" y="163.8">R31</text>
<text x="477.8" y="162.7">120R 0.1%</text>
<text x="75.9" y="172.1">R121</text>
<text x="81.9" y="173.5">10K</text>
<text x="281" y="170.1">22R</text>
<text x="75.9" y="176.3">R122</text>
<text x="81.9" y="177.7">10K</text>
<text x="81.9" y="181.7">10K</text>
<text x="54.2" y="188.6" transform="rotate(90 54.2 188.6)">2</text>
<text x="315.5" y="195">SW1</text>
<text x="58.4" y="205.6">3P</text>
<text x="315.5" y="215.1">4位拨码开关贴片</text>
<text x="431.2" y="217.4">ST-LINK1</text>
<text x="431.2" y="237.4">1*6P</text>
<text x="279" y="242.6">SCREEN1</text>
<text x="430.9" y="243.1">EXP1</text>
<text x="279" y="257.2">XH2.54-4</text>
<text x="108.7" y="261.1">STM32F405RG</text>
<text x="255.2" y="258.4">SW2</text>
<text x="430.9" y="261.9">液晶端子</text>
<text x="492" y="261.9">液晶端子</text>
<text x="178.5" y="268.8">C16</text>
<text x="186.9" y="268.8">C17</text>
<text x="195.2" y="268.8">C18</text>
<text x="203.5" y="268.8">C19</text>
<text x="211.9" y="268.8">C36</text>
<text x="178.5" y="272.3">0.1UF0.1UF0.1UF0.1UF0.1UF</text>
<text x="191" y="280.4">C41</text>
<text x="199.4" y="280.4">C42</text>
<text x="191" y="283.9">0.1UF0.1UF</text>
<text x="255.2" y="295.2">8位拨码开关贴片</text>
<text x="459.8" y="298.1">BL-TOUCH1</text>
<text x="437.6" y="315.3">1K</text>
<text x="459.8" y="315.3">1*5P</text>
<text x="104" y="318.5">R85</text>
<text x="104" y="321.3">R86</text>
<text x="112.3" y="318.5">USB转CAN1</text>
<text x="104" y="324.8">22R</text>
<text x="104" y="327.6">22R</text>
<text x="112.3" y="333">usb-can</text>
</g>
<g font-size="3.2">
<text x="384" y="74.1">1 SD1</text>
<text x="384" y="76.9">2</text>
<text x="390.2" y="76.4">DAT2</text>
<text x="384" y="79.7">3</text>
<text x="384" y="82.4">4</text>
<text x="390.2" y="79.2">CD/DAT3</text>
<text x="390.2" y="82">CMD</text>
<text x="384" y="85.2">5</text>
<text x="384" y="87.8">6</text>
<text x="390.2" y="84.7">VCC</text>
<text x="390.2" y="87.5">CLK</text>
<text x="384" y="90.8">7</text>
<text x="384" y="93.5">8</text>
<text x="390.2" y="90.1">GND</text>
<text x="390.2" y="93.1">DAT0</text>
<text x="390.2" y="95.8">DAT1</text>
<text x="198.7" y="98.7">PB9-I2C1_SCL/TIM11_CH1/TIM4_4/CAN1_TX</text>
<text x="267.3" y="100.6">61</text>
<text x="267.3" y="96.4">62</text>
<text x="382.4" y="99.1">10</text>
<text x="384" y="96.3">9</text>
<text x="390.2" y="98.6">NC</text>
<text x="390.2" y="101.4">GND</text>
<text x="111.7" y="105.6">PC13-TAMPER-RTC</text>
<text x="198.6" y="102.9">PB8-I2C1_SCL/TIM10_CH4/TIM3_1/CAN1_RX</text>
<text x="252.5" y="107">BOOT0</text>
<text x="267.3" y="104.7">60</text>
<text x="111.7" y="109.8">PC14-OSC32_IN</text>
<text x="111.7" y="114">PC15-OSC32_OUT</text>
<text x="226.2" y="111.2">PB7-I2C1_SDA/TIM4_CH1</text>
<text x="267.3" y="113.1">58</text>
<text x="267.3" y="108.9">59</text>
<text x="67.6" y="114.8" transform="rotate(-90 67.6 114.8)">3</text>
<text x="105.5" y="115.6">5</text>
<text x="111.7" y="117.8">PH0-OSC_IN</text>
<text x="206.5" y="119.5">PB5-SPI1_3_MOSI/TIM3_CH2/CAN2_RX</text>
<text x="211.8" y="115.4">PB6-CAN2_TX/I2C1_SCL/TIM4_CH1</text>
<text x="267.3" y="117.2">57</text>
<text x="67.6" y="123.5" transform="rotate(-90 67.6 123.5)">1</text>
<text x="105.5" y="120">6</text>
<text x="105.5" y="124.2">7</text>
<text x="111.7" y="122.3">PH1-OSC_OUT</text>
<text x="221.6" y="123.7">PB4-SPI1_3_MISO/TIM3_CH1</text>
<text x="267.3" y="125.6">55</text>
<text x="267.3" y="121.4">56</text>
<text x="111.7" y="126.5">NRST</text>
<text x="111.7" y="130.6">PC0-ADC123_IN10</text>
<text x="223.4" y="127.9">PB3-SPI1_3_SCK/TIM2_CH2</text>
<text x="267.3" y="129.7">54</text>
<text x="105.5" y="132.5">9</text>
<text x="111.7" y="134.8">PC1-ADC123_IN11</text>
<text x="239.9" y="132">PD2-SDIO_CMD</text>
<text x="241.3" y="136.2">PC12-SDIO_CK</text>
<text x="267.3" y="133.9">53</text>
<text x="103.9" y="140.9">11</text>
<text x="111.7" y="138.9">PC2-ADC123_IN12/SPI2-MISO</text>
<text x="111.7" y="143.1">PC3-ADC123_IN13/SPI2-MOSI</text>
<text x="241.8" y="140.4">PC11-SDIO_D3</text>
<text x="267.3" y="142.2">51</text>
<text x="267.3" y="138.1">52</text>
<text x="103.9" y="145">14</text>
<text x="103.9" y="149.2">15</text>
<text x="111.7" y="147.3">PA0-WKUP/ADC123_IN0/TIME2_CH1/TIME5_CH1/U4_TX</text>
<text x="230.8" y="148.7">PA15-SPI1_CS/SPI3_CS</text>
<text x="235.1" y="144.5">PC10-TX3/SDIO_D2</text>
<text x="267.3" y="146.4">50</text>
<text x="111.7" y="151.5">PA1-ADC123_IN1/TIME2_CH1/TIME5_CH1/U4_RX</text>
<text x="111.7" y="155.6">PA2-ADC123_IN2/TIME2_CH3/CH5_CH3/TIME9_CH1/U2_TX</text>
<text x="243.7" y="152.9">PA14-SWCLK</text>
<text x="267.3" y="150.6">49</text>
<text x="419.1" y="155.9">TXD</text>
<text x="103.9" y="160.3">17</text>
<text x="244.4" y="158.4">PA13-SWDIO</text>
<text x="267.3" y="160.3">45</text>
<text x="267.3" y="156.1">46</text>
<text x="429" y="159.9" transform="rotate(-90 429 159.9)">VDD</text>
<text x="439.8" y="157.1">CH</text>
<text x="103.9" y="164.5">20</text>
<text x="111.7" y="162.6">PA3-ADC123_IN3//TIME2_CH4/CH5_CH4/TIME9_CH2/U2-RX</text>
<text x="111.7" y="166.8">PA4-ADC12_IN4/SPI_CS/SPI3_CS</text>
<text x="227.4" y="166.8">USB-DM/CAN1_RX-PA11</text>
<text x="228.6" y="162.6">USB-DP/CAN1_TX-PA12</text>
<text x="267.3" y="164.5">44</text>
<text x="419.1" y="162.9">RXD</text>
<text x="430.3" y="164" transform="rotate(-90 430.3 164)">STBY</text>
<text x="438.7" y="164" transform="rotate(-90 438.7 164)">VSSVIO</text>
<text x="440.2" y="162.9">CL</text>
<text x="103.9" y="168.6">21</text>
<text x="103.9" y="172.8">22</text>
<text x="111.7" y="170.9">PA5-ADC12_IN5/TIME2_CH1/SPI1_SCK</text>
<text x="228.2" y="170.9">PA10-/TIM1_CH3/U1_RX</text>
<text x="267.3" y="172.8">42</text>
<text x="267.3" y="168.6">43</text>
<text x="103.9" y="177">23</text>
<text x="111.7" y="175.1">PA6-ADC12_IN6/TIM3_CH1/TIM13_CH1/SPI1_MISO</text>
<text x="111.7" y="179.3">PA7-ADC12_IN7/TIM3_CH2/TIM14_CH1/SPI1_MOSI</text>
<text x="226.9" y="179.3">PA8-I2C3_SCL/TIM1_CH1</text>
<text x="230" y="175.1">PA9-/TIM1_CH2/U1_TX</text>
<text x="267.3" y="177">41</text>
<text x="103.9" y="181">24</text>
<text x="103.9" y="185.3">25</text>
<text x="111.7" y="183.3">PC4-ADC12_IN14</text>
<text x="200.9" y="183.3">PC9-TM3_C4TIM8_CH4/SDIO_D1/I2C3_SDA</text>
<text x="267.3" y="185.3">39</text>
<text x="267.3" y="181">40</text>
<text x="103.9" y="189.5">26</text>
<text x="111.7" y="191.8">PB0-ADC12_IN8/TIM3_IN3</text>
<text x="111.7" y="187.6">PC5-ADC12_IN15</text>
<text x="212.8" y="191.8">PC7-TM3_CH2/TIM8_CH2/SDIO_D7</text>
<text x="215.1" y="187.6">PC8-TM3_C3/TIM8_CH3/SDIO_D0</text>
<text x="267.3" y="189.5">38</text>
<text x="103.9" y="193.6">27</text>
<text x="103.9" y="197.8">28</text>
<text x="111.7" y="195.9">PB1-ADC12_IN9/TIM3_CH4</text>
<text x="212.8" y="195.9">PC6-TM3_CH1/TIM8_CH1/SDIO_D6</text>
<text x="267.3" y="197.8">36</text>
<text x="267.3" y="193.6">37</text>
<text x="103.9" y="202">29</text>
<text x="111.7" y="200.1">PB2-BOOT1</text>
<text x="221.6" y="200.1">PB15-TIM12_CH2/SPI2_MOSI</text>
<text x="267.3" y="202">35</text>
<text x="103.9" y="206.1">30</text>
<text x="111.7" y="204.3">PB10-I2C2_SCL/U3_TX/TIM2_CH3</text>
<text x="111.7" y="208.4">PB11-I2C2_SDA/U3_RX/TIM2_CH4</text>
<text x="221.6" y="204.3">PB14-TIM12_CH1/SPI2_MISO</text>
<text x="225.9" y="208.4">PB13-CAN2_TX/SPI2_SCK</text>
<text x="267.3" y="206.1">34</text>
<text x="228.2" y="212.6">PB12/CAN2_RX/SPI2_CS</text>
<text x="267.3" y="210.3">33</text>
<text x="434.1" y="220.4">1</text>
<text x="434.1" y="223.1">2</text>
<text x="434.1" y="225.9">3</text>
<text x="434.1" y="228.7">4</text>
<text x="434.1" y="231.5">5</text>
<text x="434.1" y="234.2">6</text>
<text x="170" y="247.1" transform="rotate(-90 170 247.1)">VBAT</text>
<text x="174.2" y="247.1" transform="rotate(-90 174.2 247.1)">VSSA</text>
<text x="178.4" y="247.1" transform="rotate(-90 178.4 247.1)">VDDA</text>
<text x="182.5" y="247.1" transform="rotate(-90 182.5 247.1)">VSS</text>
<text x="186.7" y="247.1" transform="rotate(-90 186.7 247.1)">VDD</text>
<text x="191" y="247.1" transform="rotate(-90 191 247.1)">VSS</text>
<text x="195" y="247.1" transform="rotate(-90 195 247.1)">VDD</text>
<text x="199.2" y="247.1" transform="rotate(-90 199.2 247.1)">VSS</text>
<text x="203.4" y="247.1" transform="rotate(-90 203.4 247.1)">VDD</text>
<text x="207.5" y="247.1" transform="rotate(-90 207.5 247.1)">VSS</text>
<text x="212" y="247.1" transform="rotate(-90 212 247.1)">VDD</text>
<text x="433.7" y="246.1">1</text>
<text x="494.8" y="246.1">1</text>
<text x="167.7" y="253.2" transform="rotate(-90 167.7 253.2)">1</text>
<text x="171.9" y="254.8" transform="rotate(-90 171.9 254.8)">12</text>
<text x="176.1" y="254.8" transform="rotate(-90 176.1 254.8)">13</text>
<text x="180.2" y="254.8" transform="rotate(-90 180.2 254.8)">18</text>
<text x="184.4" y="254.8" transform="rotate(-90 184.4 254.8)">19</text>
<text x="188.7" y="254.8" transform="rotate(-90 188.7 254.8)">31</text>
<text x="192.7" y="254.8" transform="rotate(-90 192.7 254.8)">32</text>
<text x="196.9" y="254.8" transform="rotate(-90 196.9 254.8)">47</text>
<text x="201.1" y="254.8" transform="rotate(-90 201.1 254.8)">48</text>
<text x="205.2" y="254.8" transform="rotate(-90 205.2 254.8)">63</text>
<text x="209.7" y="254.8" transform="rotate(-90 209.7 254.8)">64</text>
<text x="324.6" y="266.6">A1B12</text>
<text x="338.3" y="268.9">GND</text>
<text x="324.6" y="287.7">B1A12</text>
<text x="338.3" y="290">GND</text>
<text x="462.6" y="301.1">1</text>
<text x="462.6" y="303.9">2</text>
<text x="462.6" y="306.7">3</text>
<text x="462.6" y="309.4">4</text>
<text x="462.6" y="312.2">5</text>
<text x="115.2" y="321.5">DM</text>
<text x="122.8" y="321.5">CANH</text>
<text x="115.2" y="324.3">DP</text>
<text x="115.2" y="327.1">GND</text>
<text x="115.2" y="329.8">5V</text>
<text x="123.1" y="324.3">CANL</text>
<text x="124.9" y="327.1">GND</text>
<text x="127.9" y="329.8">5V</text>
</g>
<g font-size="3.2" fill="#f00">
<text x="274.6" y="96.5">Y-UART</text>
<text x="274.6" y="100.6">Z-UART</text>
<text x="94.7" y="103.4">X-STEP2</text>
<text x="94.7" y="107.6">Y-STEP3</text>
<text x="94.7" y="111.8">Z-STEP4</text>
<text x="274.6" y="109">E0-UART</text>
<text x="276.4" y="113.1">Y-EN</text>
<text x="276.4" y="117.3">Z-EN</text>
<text x="276.4" y="121.5">E0-EN</text>
<text x="93" y="128.4">E0-TEMP8</text>
<text x="93" y="132.6">X-DIR</text>
<text x="86.6" y="140.9">E0-STEP</text>
<text x="86.6" y="160.4">X-STOP</text>
<text x="85.9" y="181">Y-DIR</text>
<text x="85.9" y="185.4">Z-DIR</text>
<text x="274.6" y="189.5">E0-DIR</text>
<text x="77.1" y="206.2">X-UART</text>
</g>
<g font-size="3.2" fill="#0f0">
<text x="274.6" y="129.8">SDIO CMD</text>
<text x="274.6" y="134">SDIO SCK</text>
<text x="274.6" y="142.3">SDIO D2</text>
<text x="274.6" y="138.1">SDIO D3</text>
<text x="274.6" y="185.4">SDIO D0</text>
<text x="275" y="181">SDIO D1</text>
</g>
<text font-size="3.2" fill="#980000" x="86.6" y="149.3">PROBE</text>
<g font-size="3.2" fill="#00f">
<text x="326.2" y="270.1">A4B9</text>
<text x="329.8" y="273.6">A5</text>
<text x="338.3" y="275.9">CC1</text>
<text x="338.3" y="272.4">VBUS</text>
<text x="350.5" y="275.9">GND</text>
<text x="361.9" y="273.6">13</text>
<text x="329.8" y="280.7">A7</text>
<text x="329.8" y="277.1">A6</text>
<text x="338.3" y="279.4">DP1</text>
<text x="350.5" y="279.4">GND</text>
<text x="361.9" y="280.7">15</text>
<text x="361.9" y="277.1">14</text>
<text x="329.8" y="284.2">A8</text>
<text x="338.3" y="286.5">SBU1</text>
<text x="338.3" y="283">DN1</text>
<text x="350.5" y="286.5">GND</text>
<text x="350.5" y="283">GND</text>
<text x="361.9" y="284.2">16</text>
<text x="326.2" y="291.3">B4A9</text>
<text x="338.3" y="293.5">VBUS</text>
<text x="330" y="298.3">B6</text>
<text x="330" y="294.8">B5</text>
<text x="338.3" y="297.1">CC2</text>
<text x="330" y="305.4">B8</text>
<text x="330" y="301.8">B7</text>
<text x="338.3" y="304.1">DN2</text>
<text x="338.3" y="300.6">DP2</text>
<text x="338.3" y="307.7">SBU2</text>
</g>
<g font-size="2.8" fill="#000080">
<text x="335.5" y="262">USB4</text>
<text x="335.5" y="312.8">TYPEC-304-BCP16</text>
</g>
</svg>
